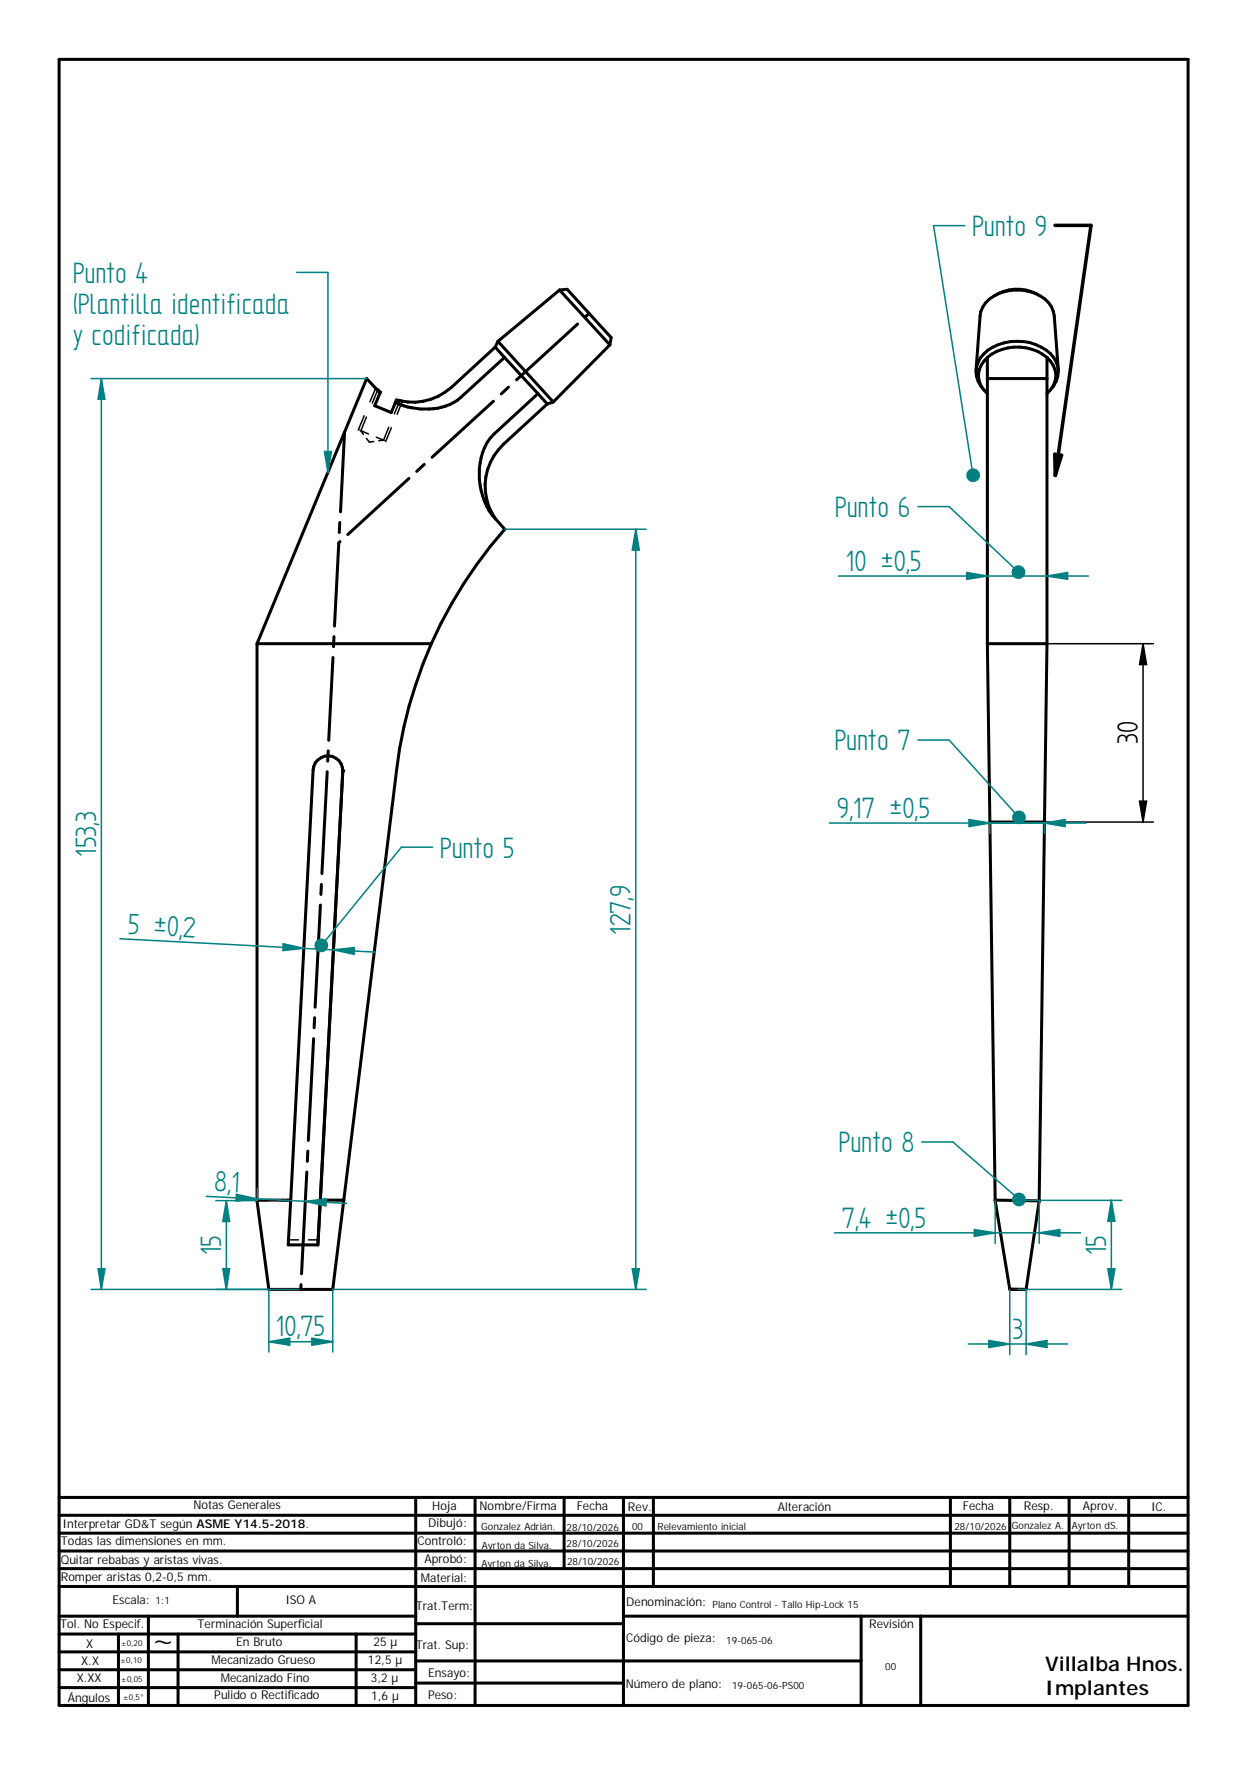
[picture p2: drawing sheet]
<svg xmlns="http://www.w3.org/2000/svg" width="210mm" height="297mm" viewBox="0 0 210 297" stroke-linecap="round" stroke-linejoin="round" font-family="sans-serif">
<g fill="none" stroke="#000" stroke-width=".51">
<path d="M9.9 10h190.1v277h-190.1zM83.4 58.4l1.5 1.8M83.4 58.4l-7.4 6.8a9.9 9.9 0 0 1-9.3 2.1l-.8 2.1-2.8-1.1 .9-2.2M83.8 57.4l-.4 1M83.8 57.4l9.3 10.2M94.2 48.8l8.5 9.2M94.2 48.8l-10.4 8.6M94.2 48.8l1.3-.1 7.4 8.1-.2 1.2M102.7 58l-9.6 9.6M174.8 49.7a7 7 0 0 0-7.2 0M63.3 65.4l.8 .6-.1 .1M64 66.1l-2.3-2.4-18.4 44.6"/>
<path d="M84.9 60.2l5.7 6.1M84.9 60.2l-7.3 6.7a9.6 9.6 0 0 1-8.3 1.7l-1.4-.3-1.4-.6M90.6 66.3l-7.4 6.7a9.6 9.6 0 0 0-2.5 7.7 12.3 12.3 0 0 0 2.2 6l2.1 2.4a75.8 75.8 0 0 0-12.4 19.2M90.6 66.3l1.5 1.7M92.1 68l-7.3 6.8a9.6 9.6 0 0 0-1.4 12.6M93.1 67.6l-1 .4M166.2 60.2v48.1M166.2 60.2a3.8 3.8 0 0 0 0 6.1M166.2 63.7h10M176.2 60.2v48.1M176.2 60.2a8.1 8.1 0 0 0-10 0M176.2 60.2a3.8 3.8 0 0 1 0 6.1"/>
<path d="M177 65.4a4.3 4.3 0 0 0-1.7-7 8.5 8.5 0 0 0-9.7 1.2 4.1 4.1 0 0 0-.2 5.8M178.1 62.3l-.6-9.1a4.7 4.7 0 0 0-3.3-3.8 7.7 7.7 0 0 0-8.3 1.6l-.8 1.4-.1 .8-.7 9.1M43.3 108.3h29.3M43.3 108.3v93.8l2 14.9h10.7l1.9-15M72.6 108.3a73.4 73.4 0 0 0-5.8 21.3l-8.9 72.4M166.2 108.3l1.3 93.7M166.2 108.3h10M176.2 108.3l-1.3 93.8M43.3 202h5.6M48.9 202l-.4 7.5h5M48.9 202l3.8-72.4a2.5 2.5 0 0 1 2.6-2.4 2.5 2.5 0 0 1 2.4 2.6l-4.2 79.7M57.9 202h-4l-.4 7.5"/>
<path d="M167.5 202l2.5 15h2.7M167.5 202l7.4 .1M170 217h2.7M174.9 202.1l-2.2 14.9M9.9 252h190.1M70 252v35M80 252v35M95 252v12M104.9 252v35M110 252v15M160 252v15M170 252v15"/>
<path d="M180 252v15M190 252v15M200 255h-190.1M200 258h-190.1M9.9 272h60.1M9.9 278h60.1M9.9 275h60.1M19.9 275v12M25 272v15M30 275v12M40 267v5M59.9 275v12"/>
<path d="M70 279.5h34.9M70 273.3h34.9M104.9 272h95.1M105 279.5h39.9M144.9 272v15M155 272v15M200 267h-190.1M200 261h-190.1M200 264h-190.1M9.9 284h60.1M9.9 281h60.1M70 283.3h34.9"/>
</g>
<g fill="none" stroke="#000" stroke-width=".25">
<path d="M60.6 72.4l.1 .1M60.7 72.5l1.3 .5M60.7 72.5l.5 .6M61.3 70l-1 2.3h.1M61.7 73.8l.5 .6 .7-.1M61.7 70.2l-1 2.3M63.2 65.3l-.9 2.3M63.3 73.6l1.3 .5M63.6 65.6l-.9 2.3M64.6 74.1h.1M64.6 74.1l-.8 .1M65.4 71.9l-.8 2.2"/>
<path d="M65.9 72l-1 2.3-.1-.1M67.3 67.4l-.9 2.2M67.7 67.5l-.9 2.2M52.2 138.5l-.1 3.5M52.5 133.2l-.2 3.5M53.1 128.4l-.4 1.2-.1 1.8M53.1 128.4h.1M54 127.5a2.53 2.53 0 0 1 2.5 .1M57.4 128.5l.3 1.2M57.7 129.7h.1M51.1 159.8l-.2 3.5M51.4 154.5l-.2 3.5"/>
<path d="M51.7 149.1l-.2 3.6M51.9 143.8l-.1 3.5M50.3 175.8l-.2 3.5M50.6 170.5l-.2 3.5M50.8 165.1l-.1 3.6M49.2 197.1l-.2 3.5M49.4 191.8l-.1 3.5M49.7 186.4l-.2 3.5M50 181.1l-.2 3.5M43.3 202.1h1.8M43.3 202.1l.3 2.4M43.3 202v.1"/>
<path d="M43.9 207.1l.7 4.9M44.9 214.5l.4 2.5M45.3 217h.1M47.1 202.1h1.8M48.6 207.8l-.1 1.7M48.7 206.5l-.1 2.2h1.6M48.9 202.1l-.1 2.1M48.9 202.4l-.2 3.6M48.9 202v.1M53.7 206.5l-.1 2.2h-1.7M53.9 202.1l-.1 2.2M53.9 202v.1"/>
<path d="M53.9 202.1h1.3M56.6 202.1h1.2"/>
</g>
<g fill="#000">
<circle cx="63.6" cy="65.6" r=".25"/>
<circle cx="67.3" cy="67.4" r=".25"/>
<circle cx="57.7" cy="129.8" r=".25"/>
<circle cx="57.7" cy="129.7" r=".25"/>
<circle cx="170" cy="217" r=".25"/>
</g>
<path d="M15.3 63.7h46.4M17.1 63.7l.6 3.5h-1.2zM15.3 217h35.3" fill="none" stroke="#008080" stroke-width=".25"/>
<path d="M17.1 63.7l.6 3.5h-1.2z" fill="#008080"/>
<path d="M16.5 213.5h1.2l-.6 3.5z" fill="none" stroke="#008080" stroke-width=".25"/>
<path d="M16.5 213.5h1.2l-.6 3.5z" fill="#008080"/>
<path d="M17.1 63.7v153.3M43.3 200v2M51.4 202.2l3.5-.4v1.1z" fill="none" stroke="#008080" stroke-width=".25"/>
<g fill="none" stroke="#000" stroke-width=".51">
<path d="M58 72.8l-.7 13.3M57 91.4l-.7 14M57.2 87.9l-.1 1.7M56 110.7l-.7 13.9M56.2 107.1l-.1 1.7M55.1 129.9l-.9 17.1M55.2 126.4v1.7M53.9 152.3l-.9 17.2M54.1 148.8l-.1 1.7M52.8 174.8l-.9 17.1M53 171.3l-.1 1.7M51.6 197.2l-.8 17.2"/>
<path d="M51.8 193.7l-.1 1.8M50.7 216.2l-.1 .8"/>
</g>
<path d="M51.4 202.2l3.5-.4v1.1z" fill="#008080"/>
<path d="M39.8 201l3.5 .8-3.5 .3z" fill="none" stroke="#008080" stroke-width=".25"/>
<path d="M39.8 201l3.5 .8-3.5 .3z" fill="#008080"/>
<path d="M34.7 201.3l23.7 1.2M45.3 217v10.5M56 217v10.5M52.5 225.2l3.5 .6-3.5 .6z" fill="none" stroke="#008080" stroke-width=".25"/>
<path d="M52.5 225.2l3.5 .6-3.5 .6z" fill="#008080"/>
<path d="M45.3 225.8l3.5-.6v1.2z" fill="none" stroke="#008080" stroke-width=".25"/>
<path d="M45.3 225.8l3.5-.6v1.2z" fill="#008080"/>
<path d="M85 89.1h23.8M107 89.1l.6 3.5h-1.2zM56 217h52.8M45.3 225.8h10.7" fill="none" stroke="#008080" stroke-width=".25"/>
<path d="M107 89.1l.6 3.5h-1.2z" fill="#008080"/>
<path d="M106.4 213.5h1.2l-.6 3.5z" fill="none" stroke="#008080" stroke-width=".25"/>
<path d="M106.4 213.5h1.2l-.6 3.5z" fill="#008080"/>
<path d="M107 89.1v127.9M47.7 158.8l3.4 .8-3.5 .4z" fill="none" stroke="#008080" stroke-width=".25"/>
<path d="M97.2 54.5l-10.2 9.4M99.2 52.7l-.6 .6M71.4 78.1l-1.3 1.2M83.1 67.5l-10.4 9.5M85.6 65.2l-1.2 1.1M57.2 91.1l-.2 .3M68.8 80.5l-10.3 9.5" fill="none" stroke="#000" stroke-width=".51"/>
<path d="M47.7 158.8l3.4 .8-3.5 .4z" fill="#008080"/>
<path d="M56.1 159.9l3.5-.4v1.1z" fill="none" stroke="#008080" stroke-width=".25"/>
<path d="M56.1 159.9l3.5-.4v1.1z" fill="#008080"/>
<path d="M20.2 158l42.9 2.2M36.3 217h9M36.3 202.1h7M38.1 202.1l.6 3.5h-1.2z" fill="none" stroke="#008080" stroke-width=".25"/>
<path d="M38.1 202.1l.6 3.5h-1.2z" fill="#008080"/>
<path d="M37.5 213.5h1.2l-.6 3.5z" fill="none" stroke="#008080" stroke-width=".25"/>
<path d="M37.5 213.5h1.2l-.6 3.5z" fill="#008080"/>
<path d="M38.1 202.1v14.9M170 217v11M172.7 217v11M172.7 226.2l3.5-.6v1.2z" fill="none" stroke="#008080" stroke-width=".25"/>
<path d="M172.7 226.2l3.5-.6v1.2z" fill="#008080"/>
<path d="M166.5 225.6l3.5 .6-3.5 .6z" fill="none" stroke="#008080" stroke-width=".25"/>
<path d="M166.5 225.6l3.5 .6-3.5 .6z" fill="#008080"/>
<path d="M164 206.9l3.5 .6-3.5 .6zM167.5 202v7.3M174.9 202.1v7.2M163 226.2h16.7" fill="none" stroke="#008080" stroke-width=".25"/>
<path d="M164 206.9l3.5 .6-3.5 .6z" fill="#008080"/>
<path d="M174.9 207.5l3.5-.6v1.2z" fill="none" stroke="#008080" stroke-width=".25"/>
<path d="M174.9 207.5l3.5-.6v1.2z" fill="#008080"/>
<path d="M140.5 207.5h41.4M171.2 202h17.6M171.4 217h17.4M187.1 202l.6 3.5h-1.2z" fill="none" stroke="#008080" stroke-width=".25"/>
<path d="M187.1 202l.6 3.5h-1.2z" fill="#008080"/>
<path d="M186.5 213.5h1.2l-.6 3.5z" fill="none" stroke="#008080" stroke-width=".25"/>
<path d="M186.5 213.5h1.2l-.6 3.5z" fill="#008080"/>
<path d="M162.7 96.4l3.5 .5-3.5 .6zM187.1 202v15" fill="none" stroke="#008080" stroke-width=".25"/>
<path d="M162.7 96.4l3.5 .5-3.5 .6z" fill="#008080"/>
<path d="M176.2 96.9l3.5-.5v1.1z" fill="none" stroke="#008080" stroke-width=".25"/>
<path d="M176.2 96.9l3.5-.5v1.1z" fill="#008080"/>
<path d="M141.1 96.9h42.1M163.1 137.9l3.5 .6-3.5 .6zM166.6 138.3v2M175.8 138.3v2" fill="none" stroke="#008080" stroke-width=".25"/>
<path d="M166.6 138.3h9.2" fill="none" stroke="#000" stroke-width=".51"/>
<path d="M176.2 108.3h17.9M192.4 108.3l.6 3.5h-1.2zM192.4 108.3v30M175.8 138.3h18.3M191.8 134.8h1.2l-.6 3.5z" fill="none" stroke="#000" stroke-width=".25"/>
<path d="M192.4 108.3l.6 3.5h-1.2zM191.8 134.8h1.2l-.6 3.5z" fill="#000"/>
<path d="M163.1 137.9l3.5 .6-3.5 .6z" fill="#008080"/>
<path d="M175.8 138.5l3.5-.6v1.2z" fill="none" stroke="#008080" stroke-width=".25"/>
<path d="M175.8 138.5l3.5-.6v1.2z" fill="#008080"/>
<path d="M55.2 45.8v33.7M139.6 138.5h43.2" fill="none" stroke="#008080" stroke-width=".25"/>
<path d="M54.6 76h1.2l-.6 3.5z" fill="#008080"/>
<path d="M157.1 38l6.7 42M50 45.8h5.2M54.6 76h1.2l-.6 3.5z" fill="none" stroke="#008080" stroke-width=".25"/>
<circle cx="163.8" cy="80" r="1.17" fill="#008080"/>
<path d="M157.1 38h5.3M159.8 85.3l11.6 11" fill="none" stroke="#008080" stroke-width=".25"/>
<path d="M177.6 37.9h6l-6 42.1M177.5 76.5l1.2 .1-1.1 3.4z" fill="none" stroke="#000" stroke-width=".59"/>
<path d="M177.5 76.5l1.2 .1-1.1 3.4z" fill="#000"/>
<circle cx="171.4" cy="96.3" r="1.17" fill="#008080"/>
<path d="M154.5 85.3h5.3M159.8 124.5l11.7 13.1" fill="none" stroke="#008080" stroke-width=".25"/>
<circle cx="171.5" cy="137.6" r="1.17" fill="#008080"/>
<path d="M154.5 124.5h5.3M160.4 192.2l11.1 9.6" fill="none" stroke="#008080" stroke-width=".25"/>
<circle cx="171.5" cy="201.9" r="1.17" fill="#008080"/>
<path d="M67.6 142.6l-13.5 16.5M155.2 192.2h5.2" fill="none" stroke="#008080" stroke-width=".25"/>
<circle cx="54.1" cy="159.1" r="1.17" fill="#008080"/>
<path d="M67.6 142.6h5.2" fill="none" stroke="#008080" stroke-width=".25"/>
<g font-size="5.6" fill="#008080">
<text x="163.6" y="39.8">Punto 9</text>
<text x="12.2" y="47.6">Punto 4</text>
<text x="12.2" y="52.8">(Plantilla identificada</text>
<text x="12.2" y="58.1">y codificada)</text>
<text x="140.5" y="87">Punto 6</text>
<text x="142.4" y="96.1">10 u0,5</text>
<text x="140.5" y="126.3">Punto 7</text>
<text x="140.8" y="137.6">9,17 u0,5</text>
<text x="16.2" y="144.2" transform="rotate(-90 16.2 144.2)">153,3</text>
<text x="74" y="144.3">Punto 5</text>
<text x="21.5" y="157.1" transform="rotate(3 21.5 157.1)">5 u0,</text>
<text x="30.7" y="157.6" transform="rotate(3 30.7 157.6)">2</text>
<text x="106.1" y="157.4" transform="rotate(-90 106.1 157.4)">127,9</text>
<text x="141.1" y="193.9">Punto 8</text>
<text x="36" y="200.5" transform="rotate(3 36 200.5)">8,</text>
<text x="38.9" y="200.6" transform="rotate(3 38.9 200.6)">1</text>
<text x="141.7" y="206.6">7,4 u0,5</text>
<text x="37.2" y="211.2" transform="rotate(-90 37.2 211.2)">15</text>
<text x="186.2" y="211.2" transform="rotate(-90 186.2 211.2)">15</text>
<text x="46.4" y="224.9">10,75</text>
<text x="170.4" y="225.3">3</text>
</g>
<g font-size="5.6">
<text x="191.5" y="125.3" transform="rotate(-90 191.5 125.3)">30</text>
<text x="25.9" y="278.4">~</text>
</g>
<g font-size="3.4">
<text x="175.9" y="281.1">Villalba Hnos.</text>
<text x="175.9" y="285.2">Implantes</text>
</g>
<g font-size="2">
<text x="10.5" y="257.1">Interpretar GD&amp;T segúnASME Y14.5-2018.</text>
<text x="32.6" y="254">Notas Generales</text>
<text x="72.1" y="257">Dibujó:</text>
<text x="72.7" y="254.2">Hoja</text>
<text x="80.7" y="254">Nombre/Firma</text>
<text x="97.1" y="254.1">Fecha</text>
<text x="105.7" y="254.3">Rev.</text>
<text x="130.9" y="254.2">Alteración</text>
<text x="162.1" y="254.1">Fecha</text>
<text x="172.3" y="254.1">Resp.</text>
<text x="182.3" y="254.1">Aprov.</text>
<text x="193.8" y="254.2">IC.</text>
<text x="10.2" y="260.1">Todas las dimensiones en mm.</text>
<text x="10.2" y="263.1">Quitar rebabas y aristas vivas.</text>
<text x="70.3" y="260.1">Controló:</text>
<text x="71.5" y="263.1">Aprobó:</text>
<text x="10.2" y="266">Romper aristas 0,2-0,5 mm.</text>
<text x="70.8" y="266.2">M</text>
<text x="72.4" y="266.2">aterial:</text>
<text x="10.1" y="274.1">Tol. No Especif.</text>
<text x="18.9" y="270">Escala:</text>
<text x="33.2" y="274.1">Terminación Superficial</text>
<text x="48" y="270">ISO A</text>
<text x="70" y="270.9">Trat.Term:</text>
<text x="105.4" y="270.3">Denominación:</text>
<text x="146.3" y="274">Revisión</text>
<text x="13.7" y="280.2">X.X</text>
<text x="14.5" y="277.3">X</text>
<text x="35.6" y="280.1">M</text>
<text x="37.2" y="280.1">ecanizado Grueso</text>
<text x="39.8" y="277.1">En Bruto</text>
<text x="61.9" y="280.1">12,5 µ</text>
<text x="62.9" y="277">25 µ</text>
<text x="70" y="277.5">Trat. Sup:</text>
<text x="105.4" y="276.4">Código de pieza:</text>
<text x="11.4" y="286.4">Ángulos</text>
<text x="12.9" y="283.1">X.XX</text>
<text x="36.1" y="286">Pulido o Rectificado</text>
<text x="37.2" y="283.1">M</text>
<text x="38.7" y="283.1">ecanizado Fino</text>
<text x="62.4" y="283.1">3,2 µ</text>
<text x="62.5" y="286.1">1,6 µ</text>
<text x="72.1" y="282.2">Ensayo:</text>
<text x="72.1" y="285.9">Peso:</text>
<text x="105.3" y="284.1">Número de plano:</text>
</g>
<g font-size="1.7">
<text x="81" y="257.5">Gonzalez Adrián.</text>
<text x="95.4" y="257.6">28/10/2026</text>
<text x="106.4" y="257.6">00</text>
<text x="110.7" y="257.5">Relevamiento inicial</text>
<text x="160.7" y="257.4">28/10/2026</text>
<text x="170.3" y="257.4">Gonzalez A.</text>
<text x="180.4" y="257.4">Ayrton dS.</text>
<text x="81.1" y="263.7">Ayrton da Silva.</text>
<text x="81.1" y="260.6">Ayrton da Silva.</text>
<text x="95.4" y="260.4">28/10/2026</text>
<text x="95.5" y="263.4">28/10/2026</text>
<text x="26.2" y="270">1:1</text>
<text x="119.9" y="270.6">Plano Control - Tallo Hip-Lock 15</text>
<text x="122.3" y="276.7">19-065-06</text>
<text x="149" y="281">00</text>
<text x="123.2" y="284.3">19-065-06-PS00</text>
</g>
<g font-size="1.4">
<text x="20.2" y="279.9">±0,10</text>
<text x="20.3" y="277">±0,20</text>
<text x="20.4" y="283">±0,05</text>
<text x="20.7" y="286.1">±0,5°</text>
</g>
</svg>
